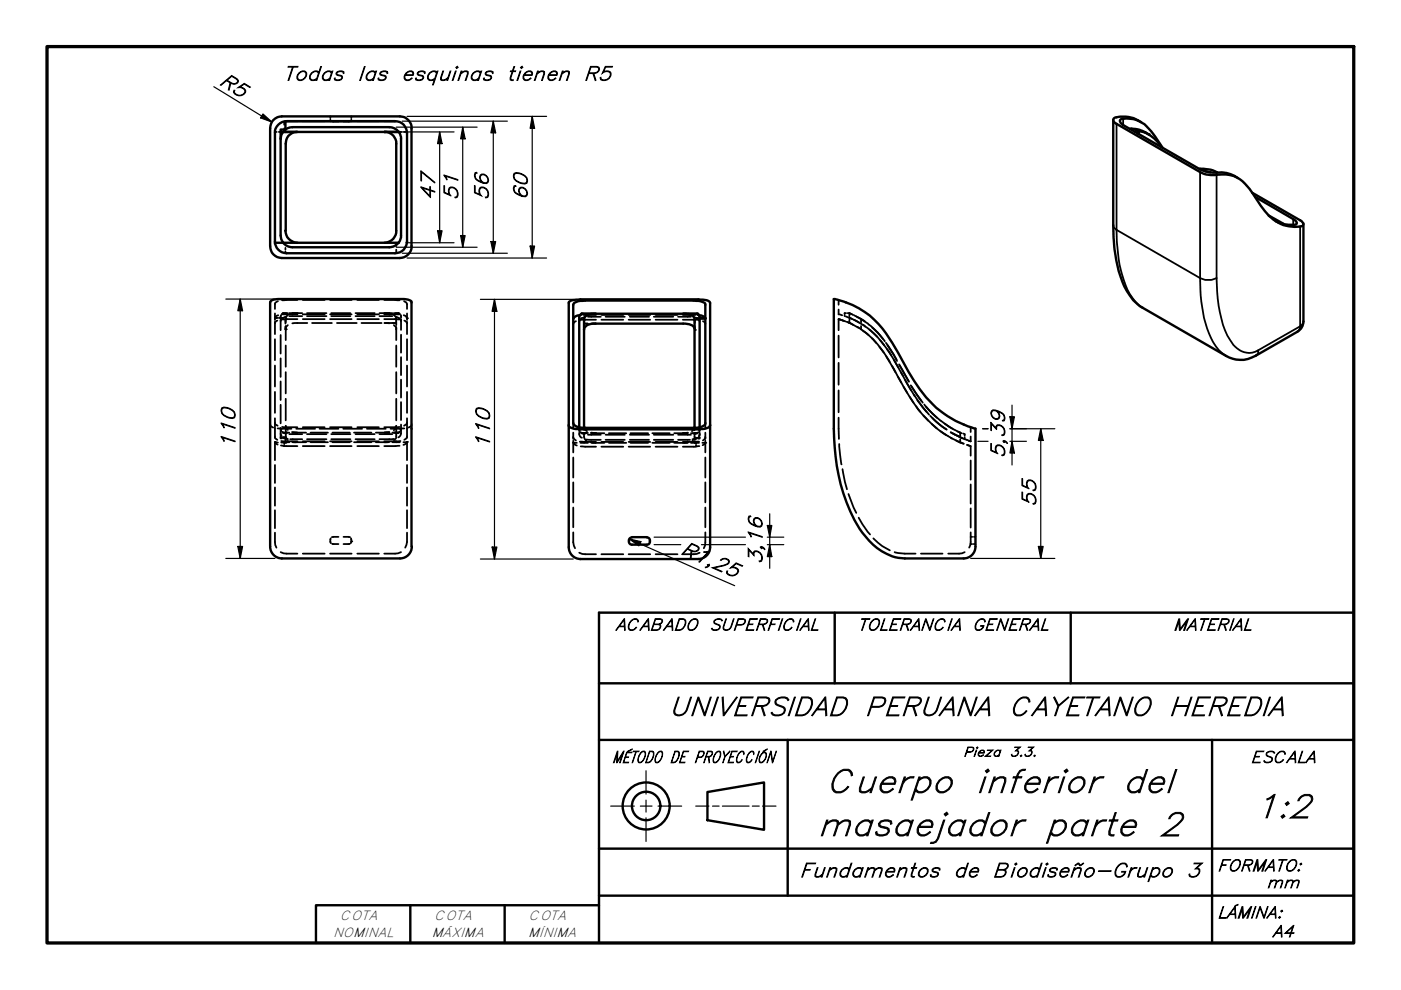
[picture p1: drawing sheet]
<svg xmlns="http://www.w3.org/2000/svg" width="297mm" height="210mm" viewBox="0 0 297 210" stroke-linecap="round" stroke-linejoin="round" font-family="sans-serif">
<!-- layer: Oculto (ISO) -->
<g fill="none" stroke="#000" stroke-width=".38">
<path d="M58.3 28h.4M59.1 28h.6M59.9 28h.1M60.3 25.8v.7M60.3 27.2v.8M60.5 27.5v.1M60.5 27.8v.2M60.6 28h.7M60.8 25.7h2.3M62 28h.8M64.2 25.7h4.6M70 25.7h4.5"/>
<path d="M70 25.4v.3h.2M70 24.7v.4M70.5 25.8h1.3M72.8 25.8h1.3M74.5 25.4v.3h-.2M74.5 24.7v.4M75.8 25.7h4.5M81.5 25.7h2.3M84.5 28h.6M85.7 28h.5M60.5 52.5v.4M60.5 53.3v.4"/>
<path d="M84 51.5v.7M84 52.9v.8M58.3 66.5v1.4M58.3 68.2v2.6M58.3 71.9v4.5M58.3 77.5v4.5M58.8 68l-.5 .4v.2M58.9 63.9l-.6 .4v1.2M59 66.8l-.5 .2-.2 .4h.6M59.1 67.4h.9M59.5 67.7v2.3M59.5 71v4"/>
<path d="M59.5 76v3.9M59.6 66.8l-.1 .6M59.6 67.8l-.1 .2M59.9 66.6h3.2M60 67.4l-.2 .1M60.5 67.7h-.8M60.5 67.7l.1 .7M60.5 67.7v.1M60.5 67.9v.7M60.6 69.1v3M60.6 73.3v4.5M60.6 78.9v4.5"/>
<path d="M60.6 67.2l-.6 .2M60.7 67.7h2.4M61 68.9l-.3 .4-.2 .5v-.5M61 66.8l-.5 .9M61 66.4h-1l-.2 .2M61.3 67h2.8M61.3 66.4h2.8M63.1 66.4l-1.1 .1M63.1 63.6l-3.3 .1M64.2 67.7h4.6M64.2 63.6h4.6M64.2 66.6h4.6"/>
<path d="M65.1 66.4h4.1M65.1 67h4.1M65.2 68.5l-3.2 .1M66.2 68.5h4.2M70 67.7h4.5M70 63.6h4.5M70 66.6h4.5M70.2 66.4h4.1M70.2 67h4.1M71.4 68.5h4.2M75.4 66.4h4M75.4 67h4"/>
<path d="M75.8 67.7h4.5M75.8 63.6h4.5M75.8 66.6h4.5M76.6 68.5h4.3M80.5 67h2.7M80.5 66.4h2.7M81.5 66.6h3.2M81.5 63.6l3.2 .1M81.5 67.7h2.4M81.5 66.4l1 .1M83.5 68.9a.84 .84 0 0 1 .5 .9M83.5 66.8l.5 .5v.4"/>
<path d="M83.5 66.4h1l.3 .2M83.9 67.2l.9 .3M83.9 67.7h.1M84 67.7h.9M84 68.5h-2.5l1 .1M84 67.7v.1M84 67.9v.3M84 68.3v.6M84 69.4v2.7M84 73.3v4.5M84 78.9v4.5M85 66.8v.6"/>
<path d="M85 67.8v.2M85 67.7v2.2M85 71v3.8M85 75.7v3.8M85.6 66.8l.4 .2 .3 .4M85.7 63.9l.5 .4 .1 1.2M85.7 68l.6 .6M86.3 66.5v1.4M86.3 68.2v2.6M86.3 71.9v4.5M86.3 77.5v4.5M122.1 68.1l-.6 .6"/>
<path d="M122.9 67.9l-.1 .3M123.3 66.8h-.4M123.7 66.8h2.7M123.8 68.6h.9M123.9 67.8l-1 .1M124 67.3l-.9 .4M124 67.8h2.4M124.7 67.2h2.7M125.4 68.6h.9M127.5 67.8h4.6M127.5 66.8h4.6M128.4 67.2h4.1"/>
<path d="M133.3 67.8h4.6M133.3 66.8h4.6M133.5 67.2h4.1M138.6 67.2h4.1M139 67.8h4.6M139 66.8h4.6M143.8 67.2h2.7M144.8 67.8h2.3M144.8 66.8h2.6M147.2 67.3l.6 .2M147.3 67.8h.1M147.3 69.6v.1"/>
<path d="M147.3 67.8l.9 .1M147.3 67.8v.7M147.3 69.2v.7M147.8 67.5l.3 .2M147.8 67.5h.1M147.8 67.5h.2M147.8 66.8h.4M148.1 67.5h.2M148.3 67.9v.3M149 68.1l.5 .4v.2M177.8 67.7l.9 .2M177.8 67.7v2.3"/>
<path d="M177.8 65.6v1l.8 .2M177.8 63.6v1M177.8 71.2v4.6M177.8 76.9v4.7M177.8 67.7l.4 .1M178.9 68l-.3-.1 .7 .3M179.1 66.8v.2M179.3 67.1l.8 .3M179.4 66.4h-.3v.2M179.5 68.2l2.6 1.3M179.7 68.3l.4 .2M179.7 66.4h.4"/>
<path d="M180.1 66.4l.5 .2M180.1 68.5l.8 .4M180.1 66.4l.8 .4M180.1 67.4l.5 .2M180.1 67.4h.1M180.1 66.4v.7M180.1 67.8v.7M180.2 67.5l1.9 .9M181.1 66.8l2.3 1.4M181.1 67.9l2.4 1.4M181.7 69.3l.9 .5M181.7 67.2l.9 .5"/>
<path d="M182.6 67.7l1.5 1.1M182.6 69.8l1.5 1.2M182.6 67.7v.7M182.6 69.1v.7M182.9 70.1l2.1 1.8 .8 .8M182.9 68.9l1.8 1.3 1.3 1.2M184.2 68.8l1.9 1.7 1.1 1.4M184.3 69.9l1.8 1.6 1.4 1.7M184.8 71.7l1.3 1.4 1.3 1.7M184.9 69.4l1.6 1.6 1.1 1.4M186.4 73.5l2.3 3.3M186.6 72.2l2.4 3.1"/>
<path d="M187.8 72.7l2.3 3.6M187.9 75.5l2 3.5M188.1 74.1l2.3 3.8M188.2 73.2l2 3.4M189.2 77.6l1.9 3.5M189.5 76.2l2 3.5M190.4 79.9l1.9 3.4M190.6 77.3l2.1 3.6M190.7 77.4l2 3.5M191 78.9l2.2 3.9M57.3 90l.2 .4 .4 .2M58.3 89.6a.65 .65 0 0 0 .6 .7"/>
<path d="M58.3 92.6l.1 .4 .4 .3M58.3 83.1v4.4M58.3 88.7v4.1M58.3 93.8v3.8M58.3 98.6v3.8M58.9 90.8l2.9 .1M58.9 93.8h-.6l.6 .5M59.5 91.9l.2 .5M59.5 91l.1 .3M59.5 80.9v3.9M59.5 85.8v4M59.5 90.7v2"/>
<path d="M59.5 92.8v.1h.3M59.5 92.7h.4M59.6 94.5l.7 .1M59.6 93.5l.9 .1M59.6 93.8h.7v.3M59.8 91.5l.2 .2M59.8 90.5l3.3 .1M60 91.7l.7 .2M60 91.7h1.3M60.1 92.7l.4 .2M60.1 92.9h.4M60.2 92.7h.3v.2"/>
<path d="M60.3 94.6h.2M60.3 94.3v.3M60.4 93.8h-.1h.1M60.5 92.9l.5 .2M60.5 93.8h.8M60.5 93.8h.1M60.5 93v.3M60.5 93.4v.2M60.5 93.6h.1M60.6 90.3l.1 .5 .3 .4M60.6 90.3v2.2l.1 .5 .3 .3M60.6 93.8h.1"/>
<path d="M60.6 94.6h2.5M60.6 84.6v4.5M60.7 93.6h2.4M61.3 92h2.8M61.5 93.1h2.6M61.9 91.6l1 .1M61.9 93.6l.9 .2M62 93.8h.9M62 91.7h2.9M62.8 90.9h4M63 93.8h1.9M64.2 94.6h4.6"/>
<path d="M64.2 93.6h4.6M64.2 90.6h4.6M65.1 92h4.1M65.1 93.1h4.1M65.8 93.8h3.7M65.8 91.7h3.7M67.8 90.9h4M70 94.6h4.5M70 93.6h4.5M70 90.6h4.5M70.2 92h4.1M70.2 93.1h4.1"/>
<path d="M70.5 93.8h3.7M70.5 91.7h3.7M72.8 90.9h4M75.1 93.8h3.6M75.1 91.7h3.6M75.4 92h4M75.4 93.1h4M75.8 94.6h4.5M75.8 93.6h4.5M75.8 90.6h4.5M77.8 90.9h4M79.7 93.8h2.7"/>
<path d="M79.7 91.7h2.8M80.5 92h2.7M81.5 93.6h2.4M82.5 93.7l-1 .1M82.5 91.6l-1 .1M83.2 93.8h1.6M83.2 91.7h1.3M83.5 93.1h-3M83.5 91.7h1M84 90.3v2.5l-.5 .5M84 90.3a.84 .84 0 0 1-.5 .9M84 84.6v4.5"/>
<path d="M84.5 91.7l-.6 .2M84.7 94.5l-3.2 .1M84.7 90.5l-3.2 .1M84.8 91.5l-.3 .2M84.9 93.5l-1 .1M85 91v.2M85 90v1.9l-.2 .5-.3 .3M85 80.5v3.8M85 85.3v3.8M85.5 93.8h.8v3.8M85.7 90.8l-2.9 .1M86.2 93.8l-.1 .2-.6 .3"/>
<path d="M86.3 92.6l-.2 .4-.4 .3M86.3 89.6l-.2 .4-.4 .3M86.3 83.1v4.4M86.3 88.7v4.1M86.3 98.6v3.8M87.2 90a.64 .64 0 0 1-.6 .6M121.5 92.7l.6 .7M121.5 93.8h.1M121.5 89.7v1M121.5 91.7v1.4M121.5 93.4v2.5M121.5 97v4.3"/>
<path d="M122.3 93.9h-.7l.1 .2 .6 .4M122.8 91l.1 .3M122.8 91.7l.2 .9 .4 .2M122.8 90.6v.1M122.8 90.9v.5M122.9 93.6l1 .1M123.1 91.6l.2 .2M123.1 93.9h1.6M123.1 94.7h3.3M123.3 91.9l.7 .1M123.3 91.8v.1M123.3 91.9h1"/>
<path d="M123.3 91.8h1.4M123.8 91.9a1.43 1.43 0 0 0 .5 1.5M123.8 90.7l.3 .5 .4 .2M123.8 90.5v.7M124 93.7h2.4M124.3 93.2l3.1 .1M124.7 92.2h2.7M125.3 93.8l1 .1M125.3 91.7l1 .1M125.3 91.9h2.8M125.3 91.8h1M125.5 93.9h2.6"/>
<path d="M126.3 91.8v.1M127.5 93.7h4.6M127.5 94.7h4.6M128.4 92.2h4.1M128.4 93.3h4.1M129.1 93.9h3.7M129.1 91.9h3.7M133.3 93.7h4.6M133.3 94.7h4.6M133.5 92.2h4.1M133.5 93.3h4.1M133.7 93.9h3.7"/>
<path d="M133.7 91.9h3.7M138.3 93.9h3.7M138.3 91.9h3.7M138.6 92.2h4.1M138.6 93.3h4.1M139 93.7h4.6M139 94.7h4.6M142.9 93.9h1.9M142.9 91.9h2.9M143.8 92.2h2.7M143.8 93.3h2.5M144.8 94.7h2.5"/>
<path d="M144.8 93.7h2.3M145 93.9h.8M145.9 91.7l-.9 .2M145.9 93.8l-.9 .1M146.5 93.9h.9M146.5 91.9h1.3M147.3 90.7l-.6 .7M147.3 91.9a1.29 1.29 0 0 1-.5 1.5M147.3 90.5v.7M147.3 93.1h-.5M147.3 93.5v.2M147.3 92.9v.4"/>
<path d="M147.3 93h.4M147.4 93.9h.8M147.6 94.7h-.2M147.6 93.9v.2M147.6 94.4v.3M147.6 92.8l-.3 .1M147.8 92.8l-.4 .2M147.8 91.9l-.6 .1M148 92.8h.3M148.1 91.7l-.3 .2M148.2 93.6l-.9 .1M148.3 94.6l-.7 .1"/>
<path d="M148.3 92l-.2 .5M148.3 92.7v.3h-.3M148.3 91.1v.3M148.3 90.6v.2M148.3 90.9v.5M148.3 91.7v.7M148.9 93.9h.6l-.5 .5M149.5 93.4v2.5M149.5 92.7v.2l-.5 .5M149.5 89.7v1M149.5 91.7v1.4M149.5 97v4.3"/>
<path d="M177.8 88.6l.1 4.5M177.8 82.8v4.6M177.9 94.1l.5 4.4M178.6 99.5l1 4.2M191.6 82l2.1 3.4M191.9 80.6l2 3.4M192.8 84.1l2.3 3.2M193.1 81.7l2.2 3.3M193.2 81.9l2.4 3.5M193.8 83.7l2.7 3.6M194.2 86.1l2.6 3.1M194.5 84.8l2.5 3.1"/>
<path d="M195.8 88.1l2.8 2.7M196 85.8l2.7 2.8M196.3 86.2l1.3 1.4 1.8 1.6M197.2 88.2l1.6 1.4 1.9 1.4M197.5 89.9l3.2 2.4M197.7 88.6l1.5 1.4 1.5 1.1M199.4 91.4l2.5 1.6M199.5 89.2l2.4 1.6M200.3 89.8l2.3 1.4M201.5 92.8l1.9 .9M201.5 91.7l1.8 .9M201.6 91.7l2 1"/>
<path d="M202.1 91.9l.4 .3M202.7 91.3l.9 .4M202.7 93.4l.9 .4M202.9 92.4l.4 .2M203.1 91.5l.5 .2M203.3 92.6l.9 .3M203.5 93.8l.8 .3M203.6 93.8h.1M203.6 91.7v.7M203.6 93.1v.7M203.6 92.7l.5 .2M203.6 92.7h.1"/>
<path d="M203.6 91.7l.3 .2M203.6 93.8l.7 .3M204.2 91.9l.3 .1v.4M204.2 93l.3 .1M204.5 93.1l1.3 .5M204.5 92.7v.4M205.4 93.4l.4 .2M205.7 94.6l-.7-.3 .8 .3v2M205.8 92.6v1M205.8 90.6v1M205.8 97.6v4.1M58.3 112.9l.1 2.6 .2 .6"/>
<path d="M58.3 103.3v3.9M58.3 108.2v3.8M59.5 117.1l1.3 .3h2.3M64.2 117.4h4.6M70 117.4h4.5M70 114.8l.2 .4M70 114.7v.1M70.1 114.1l-.1 .4M70.4 115.3l1.4 .1M71.8 113.8l-1.4 .1M72.8 113.8l1.4 .1M74.2 115.3l-1.4 .1"/>
<path d="M74.4 114.1l.1 .4M74.5 114.8l-.1 .4M74.5 114.7v.1M75.8 117.4h4.5M85 117.1l-1.2 .3h-2.3M86.3 112.9v2l-.4 1.2M86.3 103.3v3.9M86.3 108.2v3.8M121.5 112.9v2.1l.4 1.2M121.5 102.3v4.2M121.5 107.6v4.2M122.8 117.2l1.3 .3h2.3"/>
<path d="M127.5 117.5h4.6M133.3 117.5h4.6M139 117.5h4.6M148.3 117.2l-1.2 .3h-2.3M149.5 112.9v2.8l-.3 .5M149.5 102.3v4.2M149.5 107.6v4.2M179.9 104.7l1.6 4M182.1 109.8l.7 1.3 1.7 2.2M185.2 114.1l.2 .2a10.5 10.5 0 0 0 3.3 2.4M189.7 117.1l2.1 .3h2.3M195.3 117.4h4.5"/>
<path d="M204.5 117.1l-1.2 .3h-2.3M205.7 115.4h.4M205.8 112.9v2l-.3 1.2M205.8 113.8h.3M205.8 102.7v4.1M205.8 107.8v4.1M206.4 115.4h.4M206.5 113.8h.3"/>
</g>
<g fill="#000">
<circle cx="60.6" cy="28" r=".19"/>
<circle cx="58.3" cy="67.4" r=".19"/>
<circle cx="58.3" cy="67.5" r=".19"/>
<circle cx="60" cy="66.4" r=".19"/>
<circle cx="60" cy="67.4" r=".19"/>
<circle cx="60.5" cy="69.8" r=".19"/>
<circle cx="60.5" cy="67.7" r=".19"/>
<circle cx="60.6" cy="69.8" r=".19"/>
<circle cx="60.6" cy="67.7" r=".19"/>
<circle cx="84" cy="67.7" r=".19"/>
<circle cx="84.5" cy="66.4" r=".19"/>
<circle cx="86.3" cy="67.5" r=".19"/>
<circle cx="147.3" cy="69.9" r=".19"/>
<circle cx="177.8" cy="67.7" r=".19"/>
<circle cx="180.1" cy="66.4" r=".19"/>
<circle cx="58.3" cy="93.7" r=".19"/>
<circle cx="60" cy="91.7" r=".19"/>
<circle cx="60.5" cy="93.8" r=".19"/>
<circle cx="60.5" cy="91.7" r=".19"/>
<circle cx="60.6" cy="93.8" r=".19"/>
<circle cx="60.6" cy="91.7" r=".19"/>
<circle cx="81.5" cy="91.7" r=".19"/>
<circle cx="84.5" cy="91.7" r=".19"/>
<circle cx="86.3" cy="93.7" r=".19"/>
<circle cx="121.6" cy="93.9" r=".19"/>
<circle cx="123.3" cy="91.8" r=".19"/>
<circle cx="124.1" cy="94.7" r=".19"/>
<circle cx="124.1" cy="93.7" r=".19"/>
<circle cx="126.3" cy="91.8" r=".19"/>
<circle cx="147.1" cy="93.7" r=".19"/>
<circle cx="147.3" cy="93.9" r=".19"/>
<circle cx="147.3" cy="91.9" r=".19"/>
<circle cx="147.3" cy="93.1" r=".19"/>
<circle cx="147.3" cy="93.7" r=".19"/>
<circle cx="147.6" cy="94.7" r=".19"/>
<circle cx="147.8" cy="91.9" r=".19"/>
<circle cx="149.5" cy="93.9" r=".19"/>
<circle cx="203.6" cy="93.8" r=".19"/>
<circle cx="203.6" cy="91.7" r=".19"/>
<circle cx="204.1" cy="92.9" r=".19"/>
<circle cx="205.7" cy="94.6" r=".19"/>
<circle cx="205.8" cy="93.6" r=".19"/>
<circle cx="74.5" cy="114.8" r=".19"/>
</g>
<!-- layer: Visible (ISO) -->
<g fill="none" stroke="#000" stroke-width=".51">
<path d="M58 25.4a2.44 2.44 0 0 1 1.8-.7h25a2.49 2.49 0 0 1 2.4 2.5v25a2.49 2.49 0 0 1-2.4 2.5h-25a2.49 2.49 0 0 1-2.5-2.5v-25a2.75 2.75 0 0 1 .7-1.8zM59 26.5a2.44 2.44 0 0 1 1.8-.8h23a2.49 2.49 0 0 1 2.5 2.5v23a2.49 2.49 0 0 1-2.5 2.5h-23a2.49 2.49 0 0 1-2.5-2.5v-23a2.07 2.07 0 0 1 .7-1.7zM59.5 29.4v20.5l.1 .8 .4 .8M60 28a2.41 2.41 0 0 1 2-1h20.5a2.41 2.41 0 0 1 2 1M60 28l-.4 .7-.1 .7M60 28h24.5M60.5 27.5h-1v1.9M60.5 28h2.4a2.38 2.38 0 0 0-2.3 2.5v18.4a2.41 2.41 0 0 0 2.5 2.6M60.5 25.7v1.8M84.5 28l.5 1.1v21.2l-.5 1.2h-26.2M84.5 28h-3a2.39 2.39 0 0 1 2.5 2.5v18.4a2.49 2.49 0 0 1-2.5 2.6M236 25.4v22.3a28.6 28.6 0 0 0 3 14.1 8.7 8.7 0 0 0 3.3 3.4l17.7 10.3a6.2 6.2 0 0 0 6.3-.1l8.8-5.1a2.51 2.51 0 0 0 1.3-2.2"/>
<path d="M239.6 27.3h.3a5.9 5.9 0 0 1 3.6 1.2M241.4 27.8a6.8 6.8 0 0 1 4.9 3.4M241.4 27.7v.7zM241.4 27.7h-.5l-.3 .2M241.9 25.9a6.4 6.4 0 0 0-5.7-.8l-.1 .1a.76 .76 0 0 0 .6 1.1l17.7 10.2a7 7 0 0 0 4.6 .5 6.4 6.4 0 0 1 5.9 3 27.4 27.4 0 0 0 5.1 6.6 7.6 7.6 0 0 0 6.2 1.3 .61 .61 0 0 0-.2-1l-10.5-6M246.5 31.3a15.4 15.4 0 0 0-4.4-5.3 6 6 0 0 0-4.5-.7l-.2 .3 .1 .2 .6 .7 16.3 9.4a8.2 8.2 0 0 0 4.7 .6 6.2 6.2 0 0 1 3.3 1.3M254.3 35.8h.1a7.5 7.5 0 0 1 3.7 .7M255.5 36.3l1.2 .2M60 51.4a2.51 2.51 0 0 0 2 1h20.5a2.51 2.51 0 0 0 2-1M266.1 41.8l8.4 4.8a.7 .7 0 0 1 .4 .9 4.6 4.6 0 0 1-3.6-.2l-.9-.4M269 45.7l3.2 1.8M276.4 47.5v20.6"/>
<path d="M121.7 64.2l.9-.3 1.5-.2h23l1.7 .3a.64 .64 0 0 1 .7 .6v25.1a1.45 1.45 0 0 1-1.4 .9l-24.5 .1-1.4-.2a.91 .91 0 0 1-.7-.8v-25.1zM122.9 66.8a1.43 1.43 0 0 0-1.4 .8M126.2 68.6h18.6a2.36 2.36 0 0 1 2.5 1M126.3 68.6l-1 .1a1.56 1.56 0 0 0-1.5 1.2M126.3 66.5l-1 .1-.8 .2a.87 .87 0 0 0-.7 .9v23M144.8 66.5a2.02 2.02 0 0 1 2.5 1.3v22.9M148.2 66.8a1.47 1.47 0 0 1 1.3 .7h-1.2M148.3 67.5h1.2M176.8 63.4a17.5 17.5 0 0 1 11 7.2l2.6 4.1a42.8 42.8 0 0 0 7.4 11.1 21 21 0 0 0 9 5v25.1a2.51 2.51 0 0 1-2.5 2.5h-12.5a11.6 11.6 0 0 1-8.9-5.4 37.3 37.3 0 0 1-6.1-20.1zM120.6 90.1a1.6 1.6 0 0 0 2 .9h25.5l1.8-.2 .5-.3 .2-.4M122.8 90.6v-23.4l.1-.4 .4-.3h24.5l.2 .1 .3 .6v23.4M59.8 118.4h25"/>
<path d="M87.2 115.9v-51.8a1.4 1.4 0 0 0-1.5-.7h-26.9l-.8 .1-.7 .4v52a2.51 2.51 0 0 0 2.5 2.5M87.3 115.9a2.51 2.51 0 0 1-2.5 2.5M120.6 116a2.51 2.51 0 0 0 2.5 2.5h25M120.6 116v-52l.7-.3 1.8-.2h25l1.8 .2 .6 .3 .1 52M133.4 114.9a.6 .6 0 0 0 .6 .6M134 114a.69 .69 0 0 0-.7 .9M134 113.9h3.2M137.2 114a.69 .69 0 0 1 .6 .9M137.8 114.9a.6 .6 0 0 1-.6 .6h-3.2M150.6 116a2.51 2.51 0 0 1-2.6 2.5"/>
</g>
<g fill="#000">
<circle cx="60" cy="28" r=".25"/>
<circle cx="81.5" cy="28" r=".25"/>
<circle cx="84.5" cy="28" r=".25"/>
<circle cx="243.5" cy="28.5" r=".25"/>
<circle cx="123.3" cy="66.5" r=".25"/>
<circle cx="147.8" cy="66.5" r=".25"/>
</g>
<!-- layer: Visible fina (ISO) -->
<g fill="none" stroke="#000" stroke-width=".38">
<path d="M236.7 26.3v22.4M238.1 25.2v1.3M241.4 27.7l1.1 .3 1 .5M254.4 36.5v22.5M257.9 37.1v21.9M236 47.7l.1 .4 .6 .6M236.7 48.7a29.7 29.7 0 0 0 2.3 12.7 10 10 0 0 0 3.3 3.8M236.7 48.7l17.7 10.3M254.4 59a4.2 4.2 0 0 0 3.5 0M254.4 59a29.3 29.3 0 0 0 2.8 13.5 7.3 7.3 0 0 0 2.8 3M257.9 59a29.8 29.8 0 0 0 2.3 12.2 6.3 6.3 0 0 0 3.5 3.4 3.5 3.5 0 0 0 3.1-.3v.5l-.5 .6M274.2 46.5v1.2"/>
<path d="M275.7 48v21.2l-8.9 5.1M276.4 68.1l-.1 .4-.6 .7-.1 .4-.5 .7"/>
</g>
<!-- layer: Borde (ISO) -->
<path d="M10 9.9h277v190h-277z" fill="none" stroke="#000" stroke-width=".7"/>
<g fill="none" stroke="#000" stroke-width=".51">
<path d="M177 129.9v15M227 129.9v15M287 129.9h-160v70M127 156.9h160M127 144.9h160M167 156.9v33M257 156.9v43M127 179.9h160M150 167.9l12-2v10l-12-2zM87 191.9v8M107 191.9v8M127 191.9h-60v8"/>
<path d="M127 189.9h160"/>
<circle cx="137" cy="170.9" r="5"/>
<circle cx="137" cy="170.9" r="3"/>
</g>
<path d="M129.5 170.9h5M135.8 170.9h2.4M137 163.4v5M137 169.6v2.6M137 173.4v5M139.5 170.9h5M147.5 170.9h2.8M151.1 170.9h1.4M153.2 170.9h5.6M159.5 170.9h1.5M161.7 170.9h2.8" fill="none" stroke="#000" stroke-width=".25"/>
<!-- layer: Cota (ISO) -->
<g fill="none" stroke="#000" stroke-width=".25">
<path d="M45.3 18.4l12.4 7.5M55.8 24.2l1.9 1.7-2.5-.9zM83 28h13.3M84 27h17.2M85.3 25.7h22.3M86.3 24.7h29.6M93.2 28l.5 2.5h-.9zM93.2 28v23.5M98.1 27l.5 2.4h-.9zM98.1 27v25.4M104.6 25.7l.5 2.5h-1zM104.6 25.7v28"/>
<path d="M112.8 24.7l.5 2.5h-.9zM112.8 24.7v30M84 52.4h17.2M85.3 53.7h22.3M86 51.5h10.3M86.3 54.7h29.6M92.8 48.9h.9l-.5 2.6zM97.7 49.9h.9l-.5 2.5zM104.1 51.2h1l-.5 2.5zM112.4 52.2h.9l-.5 2.5zM47.9 63.4h10.4M50.9 63.4l.5 2.5h-1z"/>
<path d="M50.9 63.4v55M101.9 63.5h19.6M104.8 63.5l.5 2.5h-1zM104.8 63.5v55M207.3 93.6h2.2M208.3 90.9h1.2M214.1 88.4h1l-.5 2.5zM214.1 90.9h9.5M214.1 93.6h3.5M214.6 93.6l.5 2.4h-1zM214.6 85.9v12.7M220.7 90.9l.5 2.5h-1z"/>
<path d="M220.7 90.9v27.5M47.9 118.4h10.4M50.4 115.9h1l-.5 2.5zM101.9 118.5h19.6M104.3 116h1l-.5 2.5zM133.4 114.3l2.5 .5-.5 .9zM133.4 114.3l22.4 9.9M138.7 115.5h5.6M138.7 113.9h6.3M145.2 113.9h12.9M148.7 115.5h9.4M162.7 111.4h.9l-.4 2.5z"/>
<path d="M162.7 115.5h3.5M162.7 113.9h3.5M163.2 115.5l.4 2.5h-.9zM163.2 108.9v11.6M205.8 118.4h17.8M220.2 115.9h1l-.5 2.5z"/>
</g>
<g fill="#000">
<path d="M55.8 24.2l1.9 1.7-2.5-.9z" fill-rule="evenodd"/>
<path d="M93.2 28l.5 2.5h-.9z" fill-rule="evenodd"/>
<path d="M98.1 27l.5 2.4h-.9z" fill-rule="evenodd"/>
<path d="M104.6 25.7l.5 2.5h-1z" fill-rule="evenodd"/>
<path d="M112.8 24.7l.5 2.5h-.9z" fill-rule="evenodd"/>
<path d="M92.8 48.9h.9l-.5 2.6z" fill-rule="evenodd"/>
<path d="M97.7 49.9h.9l-.5 2.5z" fill-rule="evenodd"/>
<path d="M104.1 51.2h1l-.5 2.5z" fill-rule="evenodd"/>
<path d="M112.4 52.2h.9l-.5 2.5z" fill-rule="evenodd"/>
<path d="M50.9 63.4l.5 2.5h-1z" fill-rule="evenodd"/>
<path d="M104.8 63.5l.5 2.5h-1z" fill-rule="evenodd"/>
<path d="M214.1 88.4h1l-.5 2.5z" fill-rule="evenodd"/>
<path d="M214.6 93.6l.5 2.4h-1z" fill-rule="evenodd"/>
<path d="M220.7 90.9l.5 2.5h-1z" fill-rule="evenodd"/>
<path d="M50.4 115.9h1l-.5 2.5z" fill-rule="evenodd"/>
<path d="M104.3 116h1l-.5 2.5z" fill-rule="evenodd"/>
<path d="M133.4 114.3l2.5 .5-.5 .9z" fill-rule="evenodd"/>
<path d="M162.7 111.4h.9l-.4 2.5z" fill-rule="evenodd"/>
<path d="M163.2 115.5l.4 2.5h-.9z" fill-rule="evenodd"/>
<path d="M220.2 115.9h1l-.5 2.5z" fill-rule="evenodd"/>
</g>
<g font-size="7">
<text x="175.1" y="168.1">Cuerpo</text>
<text x="206.8" y="168.1">inferior del</text>
<text x="265.9" y="173.4">1:2</text>
<text x="173.3" y="177.2">masaejador</text>
<text x="221.6" y="177.2">parte 2</text>
</g>
<text font-size="5.6" x="141.8" y="151.7">UNIVERSIDAD PERUANA CAYETANO HEREDIA</text>
<g font-size="4.2">
<text x="46.3" y="17.8" transform="rotate(31 46.3 17.8)">R5</text>
<text x="60" y="17.1">Todas</text>
<text x="75.8" y="17.1">las</text>
<text x="85" y="17.1">esquinas tienen R5</text>
<text x="92.2" y="42.5" transform="rotate(-90 92.2 42.5)">47</text>
<text x="97.1" y="42.5" transform="rotate(-90 97.1 42.5)">51</text>
<text x="103.6" y="42.5" transform="rotate(-90 103.6 42.5)">56</text>
<text x="111.8" y="42.5" transform="rotate(-90 111.8 42.5)">60</text>
<text x="49.8" y="95.2" transform="rotate(-90 49.8 95.2)">110</text>
<text x="103.8" y="95.2" transform="rotate(-90 103.8 95.2)">110</text>
<text x="213" y="97.2" transform="rotate(-90 213 97.2)">5,39</text>
<text x="219.6" y="107.5" transform="rotate(-90 219.6 107.5)">55</text>
<text x="144.1" y="117.3" transform="rotate(24 144.1 117.3)">R1,25</text>
<text x="161.6" y="119.7" transform="rotate(-90 161.6 119.7)">3,16</text>
<text x="169.5" y="186">Fundamentos</text>
<text x="202.1" y="186">de Biodiseño-Grupo 3</text>
</g>
<g font-size="3.5">
<text x="130.5" y="133.6">ACABADO</text>
<text x="150.3" y="133.6">SUPERFICIAL</text>
<text x="181.8" y="133.6">TOLERANCIA</text>
<text x="206.1" y="133.6">GENERAL</text>
<text x="248.7" y="133.6">MATERIAL</text>
<text x="129.8" y="161.7">MÉTODO DE PROYECCIÓN</text>
<text x="265.1" y="161.7">ESCALA</text>
<text x="258.1" y="184.7">FORMATO:</text>
<text x="268.5" y="188.2">mm</text>
<text x="258.1" y="194.7">LÁMINA:</text>
<text x="269.7" y="198.7">A4</text>
</g>
<g font-size="2.8">
<text x="204.2" y="160.4">Pieza 3.3.</text>
<text x="72.1" y="195.1">COTA</text>
<text x="92.1" y="195.1">COTA</text>
<text x="112.1" y="195.1">COTA</text>
<text x="70.6" y="198.7">NOMINAL</text>
<text x="91.6" y="198.7">MÁXIMA</text>
<text x="112" y="198.7">MÍNIMA</text>
</g>
</svg>
